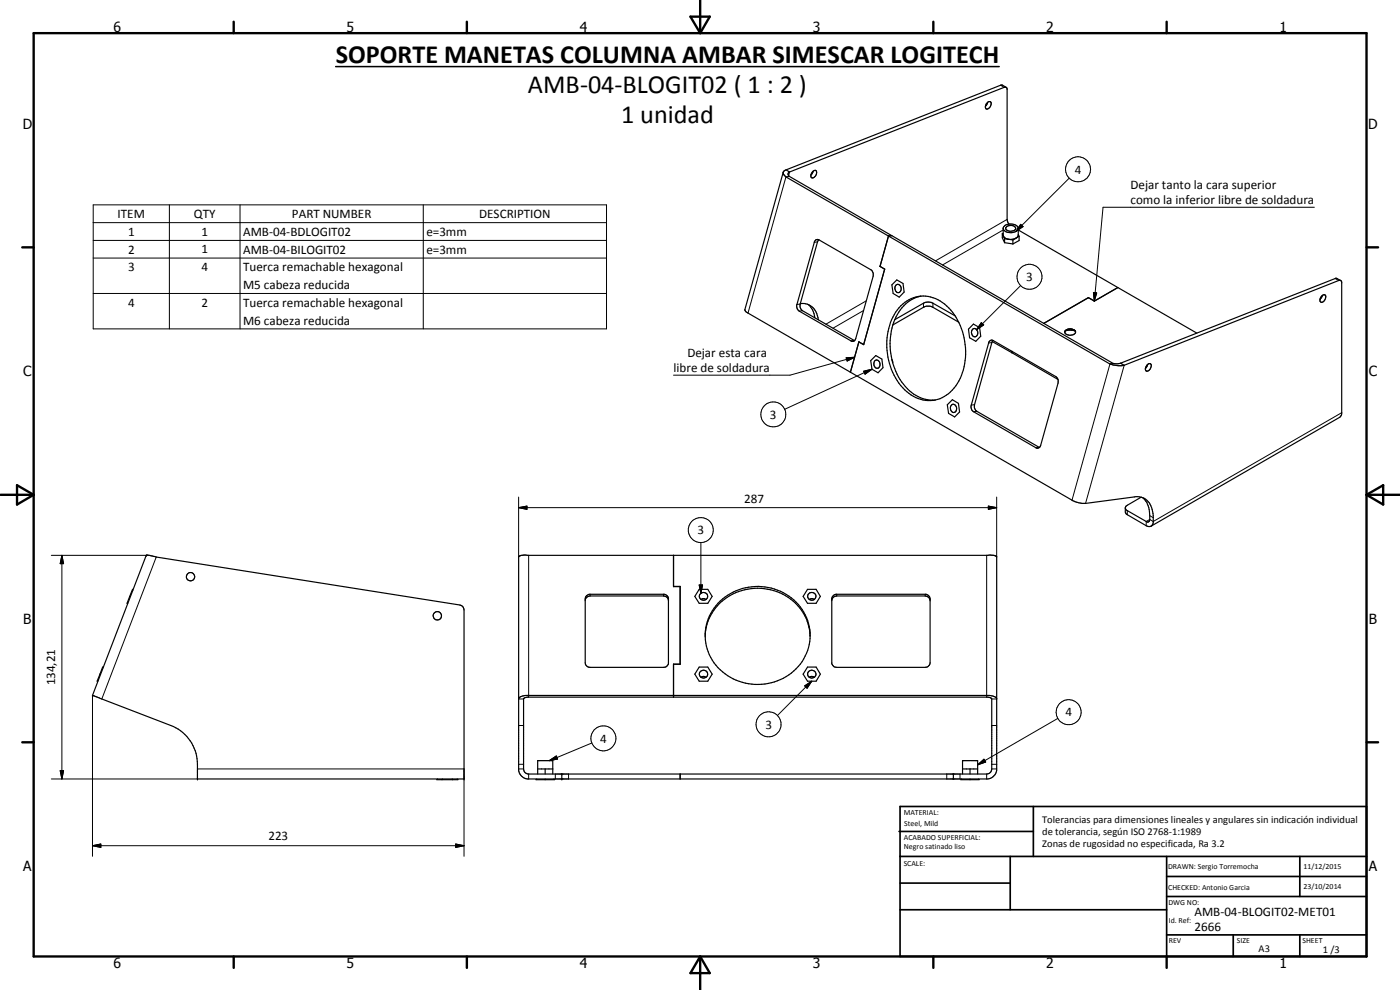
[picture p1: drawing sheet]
<svg xmlns="http://www.w3.org/2000/svg" width="420mm" height="297mm" viewBox="0 0 420 297" stroke-linecap="round" stroke-linejoin="round" font-family="sans-serif">
<g fill="none" stroke="#000" stroke-width=".35">
<path d="M296.4 30.7l-.7 1.2M296.4 30.6l.8-.1a1.31 1.31 0 0 1 0 1.5 1.31 1.31 0 0 1-1.3 .6 1.63 1.63 0 0 1 .5-2zM302 26.2l-1.1-.6h-.6l-64.4 25.4M235.1 51.6l-11.5 41.3 .4 .7 98 56.6 1.8 .7 2 .1 15.1-2 2.1 .4M235.9 53.1l97.2 56.1M235.9 51l1.1 .6M235.9 51a.91 .91 0 0 0-.8 .6 .91 .91 0 0 0 .3 1l.5 .5M236.9 52.9l97.2 56.2M236.9 52.9l-1 .2M237 51.6l64.9-25.4 .3 .5v39.1l.6 1.4M237 51.6a.72 .72 0 0 0-.5 .6 .72 .72 0 0 0 .4 .7M243.9 51.5l.7-.4a1.14 1.14 0 0 1-.1 2l-.8 .3a1.21 1.21 0 0 1 .2-1.9z"/>
<path d="M244 51.4l-.6 1.1M244.8 72.1l.6-.3 .4 .2 15.8 9.1 .4 .7v1.1l-5.2 18.7-.6 .8h-.6l-15.8-9.1-.5-.5-.2-1.2 5.3-19.1zM245.7 71.9l-.3 .7-5.3 18.6 .1 1.2 .6 .8 15.6 9M264.1 79.9l1.4 .8-6.3 22.7M264.1 79.9h.1M264.1 79.9l1.4 .9-6.3 22.6M267.6 70.7l-1 .1-2.5 9.1M300.8 70.1v1.3l.7 1.4M300.8 70.1l.3 .8M301.1 70l-.3 .1M301.1 70.9l.7 .6 .9 .3M301.1 70.9l.4 .7"/>
<path d="M301.5 72.8l2.5 .4M301.5 71.6l1.2 .2M301.5 71.6v1.2M302 68.1a1.79 1.79 0 0 1 2.8 .5 1.83 1.83 0 0 1-3 0zM302.7 71.8l1.3 .2M304 72v1.2M305.6 69l53.6 30.9M305.6 68.5a2.8 2.8 0 0 1-4.2 .7l-.3-.6M305.6 68.5a2.65 2.65 0 0 0-4.5-.1v2.5M305.6 68.5v2a2.22 2.22 0 0 1-2.9 1.3M305.6 70.4l.2 .5M305.8 70.9v1.3l-1.8 1"/>
<path d="M305.8 70.9l-1.8 1.1M240.2 91.1a4.8 4.8 0 0 1 5.4 4.8M242.6 91.4a5.9 5.9 0 0 1 1.9 3.9M267.7 85.5l1.4-1.5 1.9 1 .3 2.6-1.4 1.6-1.9-1.1zM268.9 85.6a1.19 1.19 0 0 1 1.5 .5 1.19 1.19 0 0 1-.4 1.5l-.1 .2a1.27 1.27 0 0 1-1.3-.8 1.27 1.27 0 0 1 .3-1.4zM270.4 91.7a9.6 9.6 0 0 1 14.3 .7 19.5 19.5 0 0 1 2.2 23.3 9.6 9.6 0 0 1-15.4 1.3 19.4 19.4 0 0 1-2.2-24zM276.4 88.9a12.3 12.3 0 0 0-8.9 10.4 19.3 19.3 0 0 0 6.7 18.9l2.1 1.1 1.4 .5 2.9 .3M286.7 94.8l-6.7-3.8a3.1 3.1 0 0 0-2.9 0l-8.6 4.9M287.7 96.6l-8-4.5-1.7-.2-10 5.6M291.9 98.8a1.14 1.14 0 0 1 1.4 .3 1.14 1.14 0 0 1 0 1.4 .83 .83 0 0 1-.8 .6 .83 .83 0 0 1-.8-.6 1.46 1.46 0 0 1 .2-1.7zM292.1 97.2l1.9 1.1 .3 2.6-1.4 1.5-1.9-1.1-.4-2.5zM319.6 99.4v.1"/>
<path d="M319.7 99.3a4.4 4.4 0 0 1 3 0M319.9 99.1l-.2 .1M320.2 98.9l-.2 .1M320.4 98.8h1.5M321.9 98.8a1.76 1.76 0 0 0-2.3 .9 1.97 1.97 0 0 0 3.2 .1v-.3M321.9 98.8l.7 .3M321.9 98.8l.6 .3M322.5 99.1l.3 .4M322.7 99.3l.1 .2M326.6 89.3l-13.3 7.7 13.4-7.7M326.6 89.3l1.9 1 7-4-7.1 4M326.6 89.3h.1"/>
<path d="M396.6 88.9l.3-.3a.66 .66 0 0 1 .9 0 .66 .66 0 0 1 0 1 1.12 1.12 0 0 1-1.5 1l-.2-.7zM396.8 88.7l-.7 1.1M402.4 84.2l-1.5-.7-64.6 25.5M402.4 84.2l.3 .5v39.4l-.5 1-56.7 32.8M402.4 84.2h-.6l-64.4 25.4M257.8 102.6l1.4 .8M259.2 103.4l-1.4-.8-2.6 9.1M261.3 108.2l1.5-1.5 1.9 1 .3 2.6-1.5 1.5-1.8-1zM262.5 108.2a1.17 1.17 0 0 1 1.5 .4 1.17 1.17 0 0 1-.1 1.6 .96 .96 0 0 1-1.3 .1 .96 .96 0 0 1-.4-1.1zM267.7 107.9l.2 1M296.9 102.4l.6-.3 .6 .1 18.8 10.8 .5 .6 .1 1.4-5.2 18.6a.98 .98 0 0 1-1.4 .8l-18.7-10.9a1.84 1.84 0 0 1-.7-2zM297.8 102.5l5.9 3.3"/>
<path d="M298.1 102.2l-.4 .6-5.2 18.6v1.2l.6 .8 18.8 10.8M303.7 105.4v.4M303.7 105.8l13.8 8M333.1 109.2l2.5 .5 1.8-.1M334.1 109.1l-1 .1M336.3 109l1.1 .6M336.3 109l-1.1 .2-1.1-.1M344.3 109.4a.67 .67 0 0 1 1-.2 .67 .67 0 0 1 .1 1 .95 .95 0 0 1-.6 1 .95 .95 0 0 1-1-.2l.1-.9zM344.5 109.3l-.7 1.2M284.3 121.5l1.5-1.6 1.8 1.1 .4 2.6-1.5 1.5-1.8-1.1zM285.7 121.4a1.18 1.18 0 0 1 1.4 1 1.18 1.18 0 0 1-1.1 1.3 1.46 1.46 0 0 1-.3-2.3zM342.5 149.2l-4.6 2.7a2.36 2.36 0 0 0 0 2.1l.2 .3 5.9 3.4 .8 .3 .7-.1"/>
<path d="M343 149.4a7.3 7.3 0 0 1 1.9 7.1l-.7 .1-6.1-3.5-.4-.6M343 149.4a5.5 5.5 0 0 1 3.1 5.3v2.1l-.6 1.1M38.9 178.9l.2 .1M38.9 178.9l-.8 2.1 .3-.1M39.9 177.1l-.1-.3-.9 2.1M43.9 166.6l94.1 14.9 .9 .5 .3 .8 .1 50.9h-80v-4.4a12.5 12.5 0 0 0-8-11.6l-23.5-9zM155.7 167l1.5-.5h140.1l1.6 .3 .2 .2v64.1a3.1 3.1 0 0 1-2.6 2.6h-138.3a3.1 3.1 0 0 1-2.6-2.6zM176.1 178.7l.7-.4h22.6l.8 .4 .4 .8-.1 19.9a1.42 1.42 0 0 1-1.4 .8h-22l-1-.4-.5-1v-19.1zM200.6 180l-.6-.9-.9-.3h-22a1.45 1.45 0 0 0-1.5 1.5M202.1 175.9h2v23.4h-2v9.9M202.1 166.6v9.4h2M209.8 176.8h2.6l1.3 2.1-1.3 2.1h-2.6l-1.3-2.1z"/>
<path d="M210.4 179.9l.5-.3 1 .3M242.3 176.8h2.6l1.3 2.1-1.3 2.1h-2.6l-1.3-2.1zM242.9 179.9a1.14 1.14 0 0 1 1.5 0M249.6 180a1.53 1.53 0 0 1 1.5-1.2h26.6a1.52 1.52 0 0 1 1.4 1.5M250.1 178.7l.8-.4h27l.8 .4 .4 1v19.1l-.2 .8-.4 .4-.8 .2h-26.6l-.8-.2-.7-.9v-19.6zM211.6 190.9a15.6 15.6 0 0 1 19.7-13.9 14.9 14.9 0 0 1 11.8 13.9M215.5 181a16.3 16.3 0 0 1 26.6 4.3 14.6 14.6 0 0 1-11.6 19.8 15.6 15.6 0 0 1-18.8-13.1 14.2 14.2 0 0 1 3.8-11zM30 202.3l.2 .1M30 202.3l-.8 2.1 .3-.1M30.9 200.4l-.1-.2-.8 2.1M155.6 209.6a2.42 2.42 0 0 1 2.2-.9h139.5a2.2 2.2 0 0 1 1.8 .9M157.3 209.5l1-.3h138.4l.9 .5v21a1.52 1.52 0 0 1-1.5 1.5h-137.4a1.52 1.52 0 0 1-1.6-1.5z"/>
<path d="M209.8 200.2h2.6l1.3 2.1-1.3 2.1h-2.6l-1.3-2.1zM210.4 203.2l.7-.3 .8 .3M242.3 200.2h2.6l1.3 2.1-1.3 2.1h-2.6l-1.3-2.1zM242.9 203.2l.7-.3 .8 .3M131.3 233.7l-.2 .2h6.3l-.2-.2M132.8 233.7l-.1 .2M135.7 233.7l.1 .2M161.1 233.7l-.2 .2h5.5l-.2-.2M161.4 232.2v-4h4.5v4M161.4 230.7h4.5M163.6 230.7v1.5M163.6 233.7v.2"/>
<path d="M168.6 232.2v1.5M204.1 232.2v1.5M286.1 232.2v1.5M288.6 233.7l-.2 .2h5.5l-.2-.2M288.9 232.2v-4h4.5v4M288.9 230.7h4.5M291.1 230.7v1.5M291.1 233.7v.2"/>
<circle cx="57.2" cy="173" r="1.24"/>
<circle cx="211.2" cy="178.9" r="1.2"/>
<circle cx="243.6" cy="178.9" r="1.21"/>
<circle cx="131.3" cy="184.8" r="1.25"/>
<circle cx="211.1" cy="202.3" r="1.22"/>
<circle cx="243.6" cy="202.3" r="1.22"/>
</g>
<g fill="none" stroke="#000" stroke-width=".3">
<path d="M300.3 25.6l1.1 .6M235.9 53.1l-11.4 40.8M237 51.6l-.3 1.1M320.9 53.5l-16 15.9M28 61.5h154v37.2h-154zM28 66.8h154M28 72.1h154M28 77.4h154M50.8 61.5v37.2M72 61.5v37.2M127 61.5v37.2M245.4 72.6l-1 .1"/>
<path d="M301.1 69l-18.2 10.5M302.2 65.8l-21.5 12.5M306.3 67.3l.7 .7-2.1 1.4zM394.5 62.2h-63.5l-2.6 28.1M28 88.1h154M240.1 91.2l-.9 .2M240.8 93.2l-1 .1M259.2 93.2l-9.2 5.3M260 90.3l-12.1 7M277.1 91v1.2M280 91v1.2M294.5 96.8l.7 .7-2.1 1.4z"/>
<path d="M306.3 85.7l-13.2 13.2M328.2 87.8l.9 .1-.7 2.4zM400.7 83.6l1.1 .6M253.9 107.4l2.6-.2-2.3 1.1zM256.4 102.2l-1 .1M256.5 107.2l-19.4 5.4h-35M259.2 111.4l2.5-.6-2.1 1.5zM261.7 110.8l-26.2 12M297.7 102.8l-1 .1M333.1 109.2l-11.4 40.9M337.4 109.6l-11.6 41.4M292.5 121.4l-1 .1"/>
<path d="M293.1 123.4l-.9 .1M311.9 134.2l-1 .2M402.7 123.8l-56.6 32.7-1.1-.6-1 .6v1.2M155.6 152.3l2.5-.5v1zM155.6 152.3h143.5M155.6 149.1v18M296.6 151.8l2.5 .5-2.5 .5zM299.1 149.1v18M338.3 153.2v1.2M345 154.7l1.1 .6M15.4 166.6h28.5M18.6 166.6l.5 2.5h-1z"/>
<path d="M18.6 166.6v67.1M46.9 167.1l-16.3 42.6M158.7 166.6v42.6M177.1 178.3v.5M199.1 178.3v.5M209.8 175.5h1.1l-.6 2.6zM210.3 162.8v15.3M251.1 178.3v.5M277.7 178.3v.5M296.1 166.6v42.6M27.8 208.7v48.2M155.6 217.7h1.5"/>
<path d="M155.6 209.7h1.5M241.5 205.8l2.1-1.4-1.4 2.1zM243.6 204.4l-10.3 10.3M297.6 217.7h1.5M297.6 209.7h1.5M317.4 215.6l-24 13.9M15.4 233.7h43.9M18.1 231.2h1l-.5 2.5zM59.3 230.7h80v26.2M155.6 230.7h1.5M155.6 229.3h1.5M158.7 232.2v1.5"/>
<path d="M164.8 228.2l2.2-1.4 .3 1zM166.7 232.2v1.5M170.6 232.2v1.5M177.6 222.9l-12.8 5.3M284.1 232.2v1.5M288.1 232.2v1.5M293.4 229.5l1.9-1.7 .5 .8zM296.1 232.2v1.5M297.6 230.7h1.5M297.6 229.3h1.5M27.8 253.7l2.5-.5v1.1zM27.8 253.7h111.5"/>
<path d="M136.8 253.2l2.5 .5-2.5 .6z"/>
<circle cx="323.5" cy="50.8" r="3.7"/>
<circle cx="309" cy="83.1" r="3.8"/>
<circle cx="232.1" cy="124.4" r="3.8"/>
<circle cx="210.3" cy="159" r="3.7"/>
<circle cx="230.7" cy="217.3" r="3.8"/>
<circle cx="320.7" cy="213.7" r="3.8"/>
<circle cx="181.1" cy="221.5" r="3.7"/>
</g>
<path d="M100.7 20h199.2" fill="none" stroke="#000" stroke-width=".46"/>
<g fill="#000">
<circle cx="43.9" cy="166.6" r=".18"/>
<circle cx="27.8" cy="208.7" r=".18"/>
<circle cx="59.3" cy="233.7" r=".18"/>
<circle cx="139.3" cy="233.7" r=".18"/>
<circle cx="168.6" cy="233.7" r=".18"/>
<circle cx="168.6" cy="232.2" r=".18"/>
</g>
<g fill="none" stroke="#000" stroke-width=".71">
<path d="M10.1 9.9h400v277.1h-400zM70.1 6.5v3.4M140.1 6.5v3.4M207.2 5h5.8l-2.9 4.9zM210.1 0v9.9M280.1 6.5v3.4M350.1 6.5v3.4M6.7 74.2h3.4M410.1 74.2h3.5M.1 148.5h10M5.1 145.6l5 2.9-5 2.9zM410.1 148.5h10"/>
<path d="M410.1 148.5l5-2.9v5.8zM6.7 222.7h3.4M410.1 222.7h3.5M70.1 287v3.4M140.1 287v3.4M210.1 287v10M210.1 287l2.9 5h-5.8zM280.1 287v3.4M350.1 287v3.4"/>
</g>
<g fill="none" stroke="#000" stroke-width=".51">
<path d="M269.8 249.5h40.3M270.1 242h140v45h-140zM270.1 257h140M303.2 257v16M310.1 242v15M350.1 257v30M390.1 257v12M270.1 265h33.1M270.1 273h80M350.1 269h60M350.1 263h60M350.1 280.5h60"/>
<path d="M370.1 280.5v6.5M390.1 280.5v6.5"/>
</g>
<g fill="#000">
<path d="M306.3 67.3l.7 .7-2.1 1.4zM294.5 96.8l.7 .7-2.1 1.4zM328.2 87.8l.9 .1-.7 2.4zM253.9 107.4l2.6-.2-2.3 1.1zM259.2 111.4l2.5-.6-2.1 1.5zM155.6 152.3l2.5-.5v1zM296.6 151.8l2.5 .5-2.5 .5zM18.6 166.6l.5 2.5h-1zM209.8 175.5h1.1l-.6 2.6zM241.5 205.8l2.1-1.4-1.4 2.1zM18.1 231.2h1l-.5 2.5zM164.8 228.2l2.2-1.4 .3 1z"/>
<path d="M293.4 229.5l1.9-1.7 .5 .8zM27.8 253.7l2.5-.5v1.1zM136.8 253.2l2.5 .5-2.5 .6z"/>
</g>
<g font-size="7.9">
<text x="100.7" y="18.9">SOPORTE MANETAS COLUMNA AMBAR SIMESCAR LOGITECH</text>
<text x="158.4" y="27.9">AMB-04-BLOGIT02 ( 1 : 2 )</text>
<text x="186.4" y="36.9">1 unidad</text>
</g>
<g font-size="4.2">
<text x="34" y="9.6">6</text>
<text x="104" y="9.6">5</text>
<text x="174" y="9.6">4</text>
<text x="244" y="9.6">3</text>
<text x="314" y="9.6">2</text>
<text x="384" y="9.6">1</text>
<text x="6.8" y="38.7">D</text>
<text x="410.6" y="38.7">D</text>
<text x="7" y="112.9">C</text>
<text x="410.8" y="112.9">C</text>
<text x="7" y="187.1">B</text>
<text x="410.8" y="187.1">B</text>
<text x="7" y="261.4">A</text>
<text x="410.8" y="261.4">A</text>
<text x="34" y="290.4">6</text>
<text x="104" y="290.4">5</text>
<text x="174" y="290.4">4</text>
<text x="244" y="290.4">3</text>
<text x="314" y="290.4">2</text>
<text x="384" y="290.4">1</text>
</g>
<g font-size="3.9">
<text x="322.5" y="52.1">4</text>
<text x="339.3" y="56.6">Dejar tanto la cara superior</text>
<text x="35.3" y="65.4">ITEM</text>
<text x="58.2" y="65.4">QTY</text>
<text x="87.6" y="65.4">PART NUMBER</text>
<text x="143.8" y="65.4">DESCRIPTION</text>
<text x="339.3" y="61.1">como la inferior libre de soldadura</text>
<text x="38.4" y="70.7">1</text>
<text x="60.4" y="70.7">1</text>
<text x="73" y="70.7">AMB-04-BDLOGIT02</text>
<text x="128" y="70.7">e=3mm</text>
<text x="38.4" y="76.1">2</text>
<text x="60.4" y="76">1</text>
<text x="73" y="76.1">AMB-04-BILOGIT02</text>
<text x="128" y="76.1">e=3mm</text>
<text x="38.4" y="81.4">3</text>
<text x="60.4" y="81.4">4</text>
<text x="73" y="81.4">Tuerca remachable hexagonal</text>
<text x="73" y="86.8">M5 cabeza reducida</text>
<text x="308" y="84.4">3</text>
<text x="38.4" y="92">4</text>
<text x="60.4" y="92">2</text>
<text x="73" y="92.1">Tuerca remachable hexagonal</text>
<text x="73" y="97.4">M6 cabeza reducida</text>
<text x="206.3" y="107.1">Dejar esta cara</text>
<text x="202.2" y="111.5">libre de soldadura</text>
<text x="231.1" y="125.6">3</text>
<text x="223.4" y="150.8">287</text>
<text x="209.4" y="160.3">3</text>
<text x="16.5" y="205.7" transform="rotate(-90 16.5 205.7)">134,21</text>
<text x="319.7" y="214.9">4</text>
<text x="229.7" y="218.6">3</text>
<text x="180.1" y="222.8">4</text>
<text x="80.5" y="252.2">223</text>
<text x="358.5" y="275">AMB-04-BLOGIT02-MET01</text>
<text x="358.5" y="279.4">2666</text>
</g>
<g font-size="3.1">
<text x="312.7" y="246.8">Tolerancias para dimensiones lineales y angulares sin indicación individual</text>
<text x="312.7" y="250.4">de tolerancia, según ISO 2768-1:1989</text>
<text x="312.7" y="254">Zonas de rugosidad no especificada, Ra 3.2</text>
<text x="377.7" y="285.6">A3</text>
<text x="397" y="285.9">1 /3</text>
</g>
<g font-size="2.4">
<text x="271.2" y="244.4">MATERIAL:</text>
<text x="271.3" y="252">ACABADO SUPERFICIAL:</text>
<text x="271.4" y="247.9">Steel, Mild</text>
<text x="271.3" y="254.6">Negro satinado liso</text>
<text x="271.2" y="259.7">SCALE:</text>
<text x="350.6" y="260.8">DRAWN: Sergio Torremocha</text>
<text x="391.2" y="260.6">11/12/2015</text>
<text x="350.6" y="267">CHECKED: Antonio Garcia</text>
<text x="391.2" y="266.7">23/10/2014</text>
<text x="350.6" y="271.4">DWG NO:</text>
<text x="350.8" y="276.9">Id. Ref:</text>
<text x="350.8" y="282.8">REV</text>
<text x="371.2" y="282.9">SIZE</text>
<text x="390.9" y="282.9">SHEET</text>
</g>
</svg>
